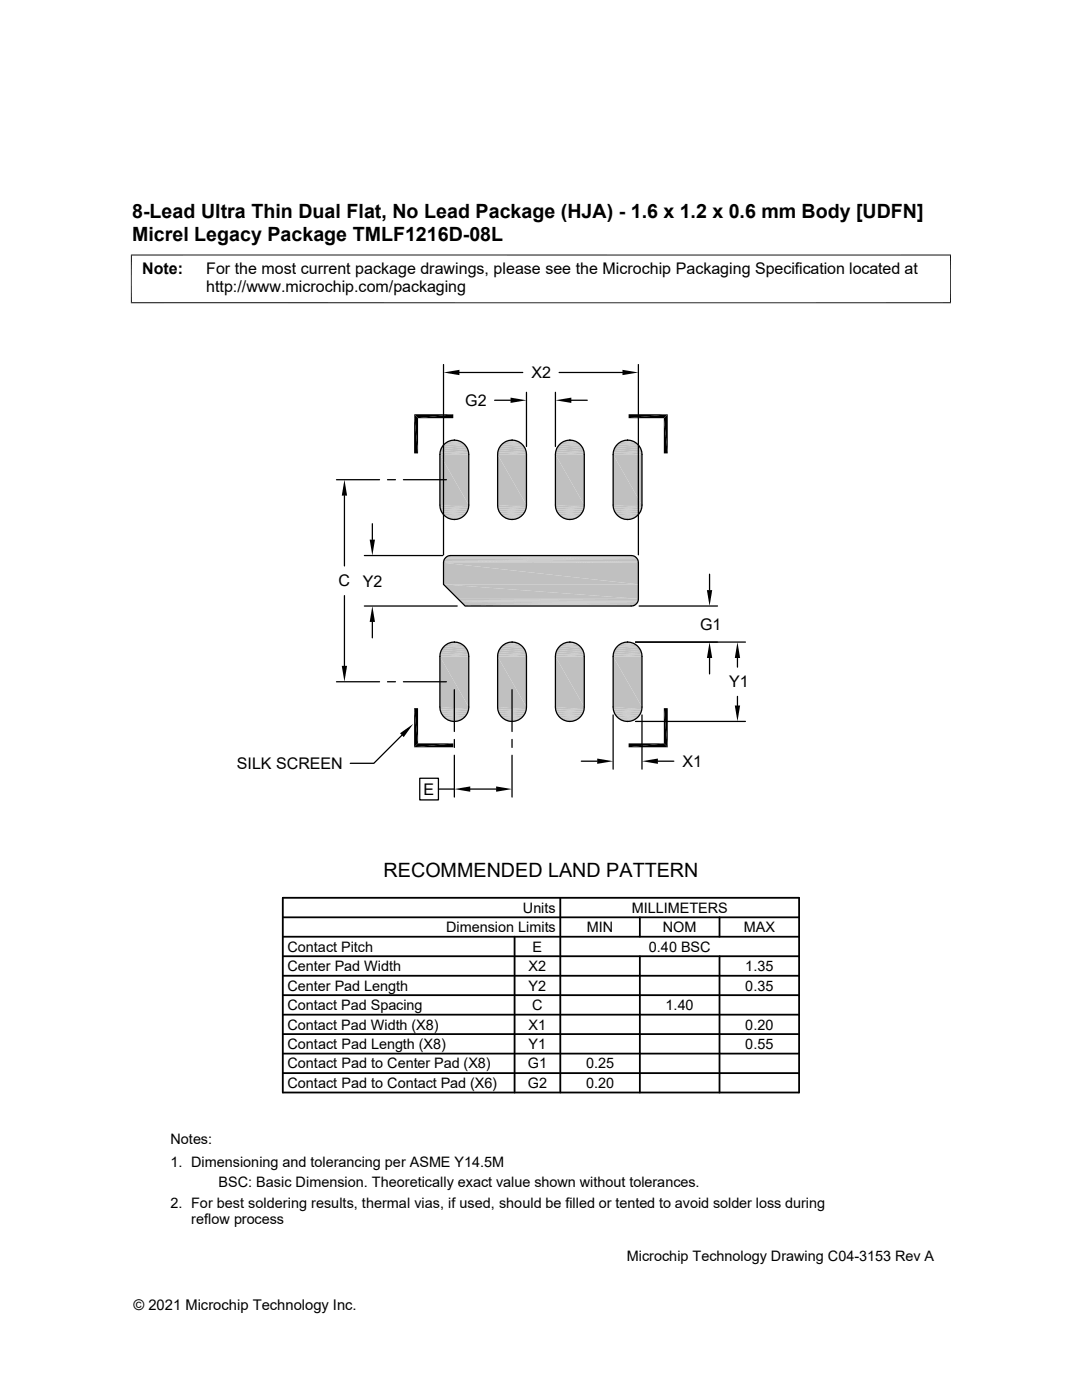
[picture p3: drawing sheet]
<svg xmlns="http://www.w3.org/2000/svg" width="216mm" height="279mm" viewBox="0 0 216 279" stroke-linecap="round" stroke-linejoin="round" font-family="sans-serif">
<g fill="#c0c0c0">
<path d="M90.2 87.9h.9z"/>
<path d="M101.7 87.9h.9z"/>
<path d="M113.2 87.9h1z"/>
<path d="M124.8 87.9h.9z"/>
<path d="M124.3 88l.5-.1 1.3 .1z"/>
<path d="M124.8 87.9l1.3 .1z"/>
<path d="M112.8 88l.4-.1 1.4 .1z"/>
<path d="M113.2 87.9l1.4 .1z"/>
<path d="M101.3 88l.4-.1 1.4 .1z"/>
<path d="M101.7 87.9l1.4 .1z"/>
<path d="M89.8 88l.4-.1 1.3 .1z"/>
<path d="M90.2 87.9l1.3 .1z"/>
</g>
<path d="M89.3 88.1h2.7M100.9 88.1h2.6M112.4 88.1h2.6M123.9 88.1h2.6" fill="none" stroke="#c0c0c0" stroke-width=".2"/>
<path d="M89 88.3h3.4M100.5 88.3h3.4M112 88.3h3.4M123.5 88.3h3.4" fill="none" stroke="#c0c0c0" stroke-width=".23"/>
<path d="M88.6 88.5h4.1M100.1 88.5h4.1M111.7 88.5h4M123.2 88.5h4.1" fill="none" stroke="#c0c0c0" stroke-width=".3"/>
<path d="M88.3 88.8h4.7M99.8 88.8h4.7M111.4 88.8h4.6M122.9 88.8h4.7" fill="none" stroke="#c0c0c0" stroke-width=".36"/>
<path d="M88.1 89.2h5.1M99.6 89.2h5.2M111.1 89.2h5.2M122.7 89.2h5.1" fill="none" stroke="#c0c0c0" stroke-width=".38"/>
<path d="M87.9 89.6h5.5M99.4 89.6h5.5M111 89.6h5.4M122.5 89.6h5.5" fill="none" stroke="#c0c0c0" stroke-width=".4"/>
<path d="M87.8 90h5.7M99.3 90h5.7M110.8 90h5.7M122.4 90h5.7" fill="none" stroke="#c0c0c0" stroke-width=".44"/>
<g fill="#c0c0c0">
<path d="M122.4 90.3l5.7 .4h-5.8z"/>
<path d="M122.4 90.3h5.7v.4z"/>
<path d="M110.8 90.3l5.8 .4h-5.8z"/>
<path d="M110.8 90.3h5.7l.1 .4z"/>
<path d="M99.3 90.3l5.8 .4h-5.8z"/>
<path d="M99.3 90.3h5.7l.1 .4z"/>
<path d="M87.8 90.3l5.7 .4h-5.7z"/>
<path d="M87.8 90.3h5.7v.4z"/>
<path d="M122.3 90.7l5.8 10.1h-5.8z"/>
<path d="M122.3 90.7h5.8v10.1z"/>
<path d="M110.8 90.7l5.8 10.1h-5.8z"/>
<path d="M110.8 90.7h5.8v10.1z"/>
<path d="M99.3 90.7l5.8 10.1h-5.8z"/>
<path d="M99.3 90.7h5.8v10.1z"/>
<path d="M87.8 90.7l5.7 10.1h-5.7z"/>
<path d="M87.8 90.7h5.7v10.1z"/>
</g>
<path d="M87.8 101h5.7M87.8 101.5h5.7M99.3 101h5.8M99.3 101.5h5.7M110.8 101h5.8M110.8 101.5h5.7M122.3 101h5.8M122.4 101.5h5.7" fill="none" stroke="#c0c0c0" stroke-width=".44"/>
<path d="M87.9 101.9h5.5M88.1 102.3h5.1M99.4 101.9h5.5M99.6 102.3h5.2M111 101.9h5.4M111.1 102.3h5.2M122.5 101.9h5.5M122.7 102.3h5.1" fill="none" stroke="#c0c0c0" stroke-width=".4"/>
<path d="M88.3 102.7h4.7M99.8 102.7h4.7M111.4 102.7h4.6M122.9 102.7h4.7" fill="none" stroke="#c0c0c0" stroke-width=".34"/>
<path d="M88.6 103h4.1M100.1 103h4.1M111.7 103h4M123.2 103h4.1" fill="none" stroke="#c0c0c0" stroke-width=".3"/>
<path d="M89 103.2h3.4M100.5 103.2h3.4M112 103.2h3.4M123.5 103.2h3.4" fill="none" stroke="#c0c0c0" stroke-width=".23"/>
<path d="M89.3 103.4h2.7M100.9 103.4h2.6M112.4 103.4h2.6M123.9 103.4h2.6" fill="none" stroke="#c0c0c0" stroke-width=".2"/>
<g fill="#c0c0c0">
<path d="M90.2 103.6h.9z"/>
<path d="M101.7 103.6h.9z"/>
<path d="M113.2 103.6h1z"/>
<path d="M124.8 103.6h.9z"/>
<path d="M124.3 103.5l1.4 .1z"/>
<path d="M124.3 103.5h1.8l-.4 .1z"/>
<path d="M112.8 103.5l1.4 .1z"/>
<path d="M112.8 103.5h1.8l-.4 .1z"/>
<path d="M101.3 103.5l1.3 .1z"/>
<path d="M101.3 103.5h1.8l-.5 .1z"/>
<path d="M89.8 103.5l1.3 .1z"/>
<path d="M89.8 103.5h1.7l-.4 .1z"/>
</g>
<path d="M88.9 111.2h38.1M89.1 111h37.6M89.4 110.9h37.1M89.6 110.9h36.6" fill="none" stroke="#c0c0c0" stroke-width=".2"/>
<path d="M88.7 111.4h38.4" fill="none" stroke="#c0c0c0" stroke-width=".21"/>
<path d="M88.6 111.6h38.7" fill="none" stroke="#c0c0c0" stroke-width=".25"/>
<path d="M88.5 112.2h38.9M88.5 111.9h38.9" fill="none" stroke="#c0c0c0" stroke-width=".28"/>
<g fill="#c0c0c0">
<path d="M88.5 112.3l38.9 4.3h-38.9z"/>
<path d="M88.5 112.3h38.9v4.3z"/>
<path d="M88.5 116.6l38.9 2.9h-36z"/>
<path d="M88.5 116.6h38.9v2.9z"/>
</g>
<path d="M91.4 119.6h36M91.7 119.9h35.7" fill="none" stroke="#c0c0c0" stroke-width=".28"/>
<path d="M91.9 120.2h35.4" fill="none" stroke="#c0c0c0" stroke-width=".25"/>
<path d="M92.2 120.4h34.9" fill="none" stroke="#c0c0c0" stroke-width=".21"/>
<path d="M92.4 120.6h34.6M92.6 120.8h34.1M92.7 120.9h33.8M92.8 120.9h33.4" fill="none" stroke="#c0c0c0" stroke-width=".2"/>
<g fill="#c0c0c0">
<path d="M90.2 128.2h.9z"/>
<path d="M101.7 128.2h.9z"/>
<path d="M113.2 128.2h1z"/>
<path d="M124.8 128.2h.9z"/>
<path d="M124.3 128.3l.5-.1 1.3 .1z"/>
<path d="M124.8 128.2l1.3 .1z"/>
<path d="M112.8 128.3l.4-.1 1.4 .1z"/>
<path d="M113.2 128.2l1.4 .1z"/>
<path d="M101.3 128.3l.4-.1 1.4 .1z"/>
<path d="M101.7 128.2l1.4 .1z"/>
<path d="M89.8 128.3l.4-.1 1.3 .1z"/>
<path d="M90.2 128.2l1.3 .1z"/>
</g>
<path d="M89.3 128.4h2.7M100.9 128.4h2.6M112.4 128.4h2.6M123.9 128.4h2.6" fill="none" stroke="#c0c0c0" stroke-width=".2"/>
<path d="M89 128.6h3.4M100.5 128.6h3.4M112 128.6h3.4M123.5 128.6h3.4" fill="none" stroke="#c0c0c0" stroke-width=".23"/>
<path d="M88.6 128.8h4.1M100.1 128.8h4.1M111.7 128.8h4M123.2 128.8h4.1" fill="none" stroke="#c0c0c0" stroke-width=".3"/>
<path d="M88.3 129.2h4.7M99.8 129.2h4.7M111.4 129.2h4.6M122.9 129.2h4.7" fill="none" stroke="#c0c0c0" stroke-width=".34"/>
<path d="M87.9 129.9h5.5M88.1 129.5h5.1M99.4 129.9h5.5M99.6 129.5h5.2M111 129.9h5.4M111.1 129.5h5.2M122.5 129.9h5.5M122.7 129.5h5.1" fill="none" stroke="#c0c0c0" stroke-width=".4"/>
<path d="M87.8 130.8h5.7M87.8 130.4h5.7M99.3 130.8h5.8M99.3 130.4h5.7M110.8 130.8h5.8M110.8 130.4h5.7M122.3 130.8h5.8M122.4 130.4h5.7" fill="none" stroke="#c0c0c0" stroke-width=".44"/>
<g fill="#c0c0c0">
<path d="M122.3 131l5.8 10.1h-5.8z"/>
<path d="M122.3 131h5.8v10.1z"/>
<path d="M110.8 131l5.8 10.1h-5.8z"/>
<path d="M110.8 131h5.8v10.1z"/>
<path d="M99.3 131l5.8 10.1h-5.8z"/>
<path d="M99.3 131h5.8v10.1z"/>
<path d="M87.8 131l5.7 10.1h-5.7z"/>
<path d="M87.8 131h5.7v10.1z"/>
<path d="M122.3 141.1l5.8 .5h-5.7z"/>
<path d="M122.3 141.1h5.8v.5z"/>
<path d="M110.8 141.1l5.7 .5h-5.7z"/>
<path d="M110.8 141.1h5.8l-.1 .5z"/>
<path d="M99.3 141.1l5.7 .5h-5.7z"/>
<path d="M99.3 141.1h5.8l-.1 .5z"/>
<path d="M87.8 141.1l5.7 .5h-5.7z"/>
<path d="M87.8 141.1h5.7v.5z"/>
</g>
<path d="M87.8 141.8h5.7M99.3 141.8h5.7M110.8 141.8h5.7M122.4 141.8h5.7" fill="none" stroke="#c0c0c0" stroke-width=".44"/>
<path d="M87.9 142.2h5.5M99.4 142.2h5.5M111 142.2h5.4M122.5 142.2h5.5" fill="none" stroke="#c0c0c0" stroke-width=".4"/>
<path d="M88.1 142.6h5.1M99.6 142.6h5.2M111.1 142.6h5.2M122.7 142.6h5.1" fill="none" stroke="#c0c0c0" stroke-width=".38"/>
<path d="M88.3 143h4.7M99.8 143h4.7M111.4 143h4.6M122.9 143h4.7" fill="none" stroke="#c0c0c0" stroke-width=".36"/>
<path d="M88.6 143.3h4.1M100.1 143.3h4.1M111.7 143.3h4M123.2 143.3h4.1" fill="none" stroke="#c0c0c0" stroke-width=".3"/>
<path d="M89 143.6h3.4M100.5 143.6h3.4M112 143.6h3.4M123.5 143.6h3.4" fill="none" stroke="#c0c0c0" stroke-width=".23"/>
<path d="M89.3 143.8h2.7M100.9 143.8h2.6M112.4 143.8h2.6M123.9 143.8h2.6" fill="none" stroke="#c0c0c0" stroke-width=".2"/>
<g fill="#c0c0c0">
<path d="M90.2 144h.9z"/>
<path d="M101.7 144h.9z"/>
<path d="M113.2 144h1z"/>
<path d="M124.8 144h.9z"/>
<path d="M124.3 143.8l1.4 .2z"/>
<path d="M124.3 143.8h1.8l-.4 .2z"/>
<path d="M112.8 143.8l1.4 .2z"/>
<path d="M112.8 143.8h1.8l-.4 .2z"/>
<path d="M101.3 143.8l1.3 .2z"/>
<path d="M101.3 143.8h1.8l-.5 .2z"/>
<path d="M89.8 143.8l1.3 .2z"/>
<path d="M89.8 143.8h1.7l-.4 .2z"/>
</g>
<g fill="none" stroke="#000" stroke-width=".25">
<path d="M88.5 72.7v38M91.7 74.3h12.6M98.7 79.9h3.2M105.1 78.3v10.8M110.8 78.3v10.8M111.6 74.3h12.6M114 79.9h3.2M127.4 72.7v38M67.1 95.7h8.6M68.7 98.9v14M77.3 95.7h1.6M80.5 95.7h8.6"/>
<path d="M88.6 88.7a2.88 2.88 0 0 1 3.2-.6 2.88 2.88 0 0 1 1.7 2.6v10.1a2.88 2.88 0 0 1-2.8 2.9 2.88 2.88 0 0 1-2.9-2.9v-10.4l.3-.9zM90.7 87.8h.1M100.1 88.7a2.88 2.88 0 0 1 3.2-.6 2.88 2.88 0 0 1 1.8 2.6v10.1a2.88 2.88 0 0 1-2.9 2.9 2.88 2.88 0 0 1-2.9-2.9v-10.4l.3-.9zM102.2 87.8h.1M111.7 88.7a2.88 2.88 0 0 1 3.1-.6 2.88 2.88 0 0 1 1.8 2.6v10.1a2.88 2.88 0 0 1-2.9 2.9 2.88 2.88 0 0 1-2.9-2.9v-10.4l.3-.9zM113.7 87.8h.1M123.2 88.7a2.88 2.88 0 0 1 3.1-.6 2.88 2.88 0 0 1 1.8 2.6v10.1a2.88 2.88 0 0 1-2.9 2.9 2.88 2.88 0 0 1-2.9-2.9l.1-10.4 .2-.9zM125.2 87.8h.1M68.7 118.9v14M72.7 110.9h15.6M74.3 104.5v3.2M88.9 111.3l.4-.3 .6-.1h36a1.45 1.45 0 0 1 1.5 1.4v7.2a1.45 1.45 0 0 1-1.5 1.4h-33.1l-4.3-4.3v-4.3l.1-.6z"/>
<path d="M90.7 103.7h.1M102.2 103.7h.1M113.7 103.7h.1M125.2 103.7h.1M141.6 114.6v3.2M67.1 136.1h8.6M72.7 120.9h18.5M74.3 124.1v3.2M77.3 136.1h1.6M80.5 136.1h8.6M88.6 129a2.88 2.88 0 0 1 3.2-.6 2.88 2.88 0 0 1 1.7 2.6v10.1a2.88 2.88 0 0 1-2.8 2.9 2.88 2.88 0 0 1-2.9-2.9v-10.4l.3-.9zM90.7 137.6v8.4"/>
<path d="M90.7 128.1h.1M100.1 129a2.88 2.88 0 0 1 3.2-.6 2.88 2.88 0 0 1 1.8 2.6v10.1a2.88 2.88 0 0 1-2.9 2.9 2.88 2.88 0 0 1-2.9-2.9v-10.4l.3-.9zM102.2 128.1h.1M102.2 137.6v8.4M111.7 129a2.88 2.88 0 0 1 3.1-.6 2.88 2.88 0 0 1 1.8 2.6v10.1a2.88 2.88 0 0 1-2.9 2.9 2.88 2.88 0 0 1-2.9-2.9v-10.4l.3-.9zM113.7 128.1h.1M123.2 129a2.88 2.88 0 0 1 3.1-.6 2.88 2.88 0 0 1 1.8 2.6v10.1a2.88 2.88 0 0 1-2.9 2.9 2.88 2.88 0 0 1-2.9-2.9l.1-10.4 .2-.9zM125.2 128.1h.1M126.8 128.1h21.9M127.5 120.9h15.7M141.6 131.3v3.2M147.2 131.3v1.8"/>
<path d="M147.2 139v1.8M80.2 146.7l-5.6 5.6h-4.7M83.8 155.3h3.7v4.3h-3.7zM87.5 157.5h3.2M90.7 147.6v1.6M90.7 150.7v8.4M90.7 144h.1M93.8 157.5h5.2M102.2 144h.1M102.2 147.6v1.6M102.2 150.7v8.4M113.7 144h.1"/>
<path d="M116 151.9h3.2M122.3 142.7v10.8M125.2 144h.1M126.8 144h21.9M128.1 142.7v10.8M131.3 151.9h3.2"/>
</g>
<g fill="none" stroke="#000" stroke-width=".36">
<path d="M56.4 179.2h103v38.8h-103zM111.8 179.2v38.8M56.4 183.1h103M56.4 186.9h103M56.4 194.7h103M56.4 190.8h103M56.4 198.6h103M102.7 186.9v31.1M127.7 183.1v3.8M127.7 190.8v27.2M143.6 183.1v3.8M143.6 190.8v27.2"/>
<path d="M56.4 206.4h103M56.4 210.3h103M56.4 202.5h103M56.4 214.2h103"/>
</g>
<g fill="#000">
<path d="M88.5 74.3l3.2-.5v1.1zM101.9 79.4l3.2 .5-3.2 .5zM110.8 79.9l3.2-.5v1zM124.2 73.8l3.2 .5-3.2 .6zM68.7 95.7l.6 3.2h-1.1zM82.6 82.7l.8 7.8h-.8zM82.6 82.7l.8 .8v7zM83.4 83.5l7-.8v.8zM82.6 82.7h7.8l-7 .8zM125.4 82.7h7.8l-7.8 .8zM125.4 83.5l7.8-.8-.7 .8zM132.5 83.5l.7 7h-.7z"/>
<path d="M132.5 83.5l.7-.8v7.8zM73.8 107.7h1l-.5 3.2zM141.1 117.8h1l-.5 3.1zM68.2 132.9h1.1l-.6 3.2zM74.3 120.9l.5 3.2h-1zM141.6 128.1l.5 3.2h-1zM147.2 128.1l.5 3.2h-1.1zM79.8 146.3l2.6-1.8-1.8 2.6zM82.6 141.3l.8 7.1-.8 .7zM82.6 141.3h.8v7.1zM82.6 149.1l7.8-.7v.7zM83.4 148.4h7l-7.8 .7z"/>
<path d="M90.7 157.5l3.1-.5v1zM99 157l3.2 .5-3.2 .5zM119.2 151.4l3.1 .5-3.1 .5zM125.4 148.4h7.1l-7.1 .7zM125.4 149.1l7.1-.7 .7 .7zM128.1 151.9l3.2-.5v1zM132.5 141.3l.7 7.8-.7-.7zM132.5 141.3h.7v7.8zM146.6 140.8h1.1l-.5 3.2z"/>
</g>
<path d="M26.1 50.9h163.7M26.2 50.8v9.7M189.7 50.8v9.7M26.1 60.4h163.7" fill="none" stroke="#000" stroke-width=".2"/>
<g font-size="3.9">
<text x="26.4" y="43.5">8-Lead Ultra Thin Dual Flat, No Lead Package (HJA) - 1.6 x 1.2 x 0.6 mm Body [UDFN]</text>
<text x="26.4" y="48.1">Micrel Legacy Package TMLF1216D-08L</text>
<text x="76.5" y="175">RECOMMENDED LAND PATTERN</text>
</g>
<g font-size="3.2">
<text x="28.4" y="54.7">Note:</text>
<text x="41.1" y="58.3">http://www.microchip.com/packaging</text>
<text x="41.1" y="54.7">For the most current package drawings, please see the Microchip Packaging Specification located at</text>
<text x="106.1" y="75.5">X2</text>
<text x="92.8" y="81">G2</text>
<text x="67.6" y="117">C</text>
<text x="72.4" y="117.1">Y2</text>
<text x="139.7" y="125.7">G1</text>
<text x="145.5" y="137.2">Y1</text>
<text x="47.3" y="153.5">SILK SCREEN</text>
<text x="136.2" y="153.1">X1</text>
<text x="84.5" y="158.6">E</text>
</g>
<g font-size="2.9">
<text x="104.3" y="182.2">Units</text>
<text x="126" y="182.2">MILLIMETERS</text>
<text x="57.3" y="189.9">Contact Pitch</text>
<text x="89" y="186">Dimension Limits</text>
<text x="106.3" y="189.9">E</text>
<text x="117.1" y="186">MIN</text>
<text x="129.5" y="189.9">0.40 BSC</text>
<text x="132.3" y="186">NOM</text>
<text x="148.4" y="186">MAX</text>
<text x="57.3" y="193.8">Center Pad Width</text>
<text x="57.3" y="197.7">Center Pad Length</text>
<text x="105.5" y="197.7">Y2</text>
<text x="105.5" y="193.8">X2</text>
<text x="148.7" y="197.7">0.35</text>
<text x="148.7" y="193.8">1.35</text>
<text x="57.3" y="201.6">Contact Pad Spacing</text>
<text x="106.2" y="201.6">C</text>
<text x="132.8" y="201.6">1.40</text>
<text x="57.3" y="209.4">Contact Pad Length (X8)</text>
<text x="57.3" y="205.5">Contact Pad Width (X8)</text>
<text x="105.5" y="209.4">Y1</text>
<text x="105.5" y="205.5">X1</text>
<text x="148.7" y="209.4">0.55</text>
<text x="148.7" y="205.5">0.20</text>
<text x="57.3" y="213.2">Contact Pad to Center Pad (X8)</text>
<text x="105.3" y="213.2">G1</text>
<text x="116.9" y="213.2">0.25</text>
<text x="57.3" y="217.1">Contact Pad to Contact Pad (X6)</text>
<text x="105.3" y="217.1">G2</text>
<text x="116.9" y="217.1">0.20</text>
<text x="34" y="228.3">Notes:</text>
<text x="34" y="232.9">1. Dimensioning and tolerancing per ASME Y14.5M</text>
<text x="43.6" y="237">BSC: Basic Dimension. Theoretically exact value shown without tolerances.</text>
<text x="34" y="241">2. For best soldering results, thermal vias, if used, should be filled or tented to avoid solder loss during</text>
<text x="38.1" y="244.3">reflow process</text>
<text x="125.1" y="251.7">Microchip Technology Drawing C04-3153 Rev A</text>
<text x="26.6" y="261.3">© 2021 Microchip Technology Inc.</text>
</g>
</svg>
